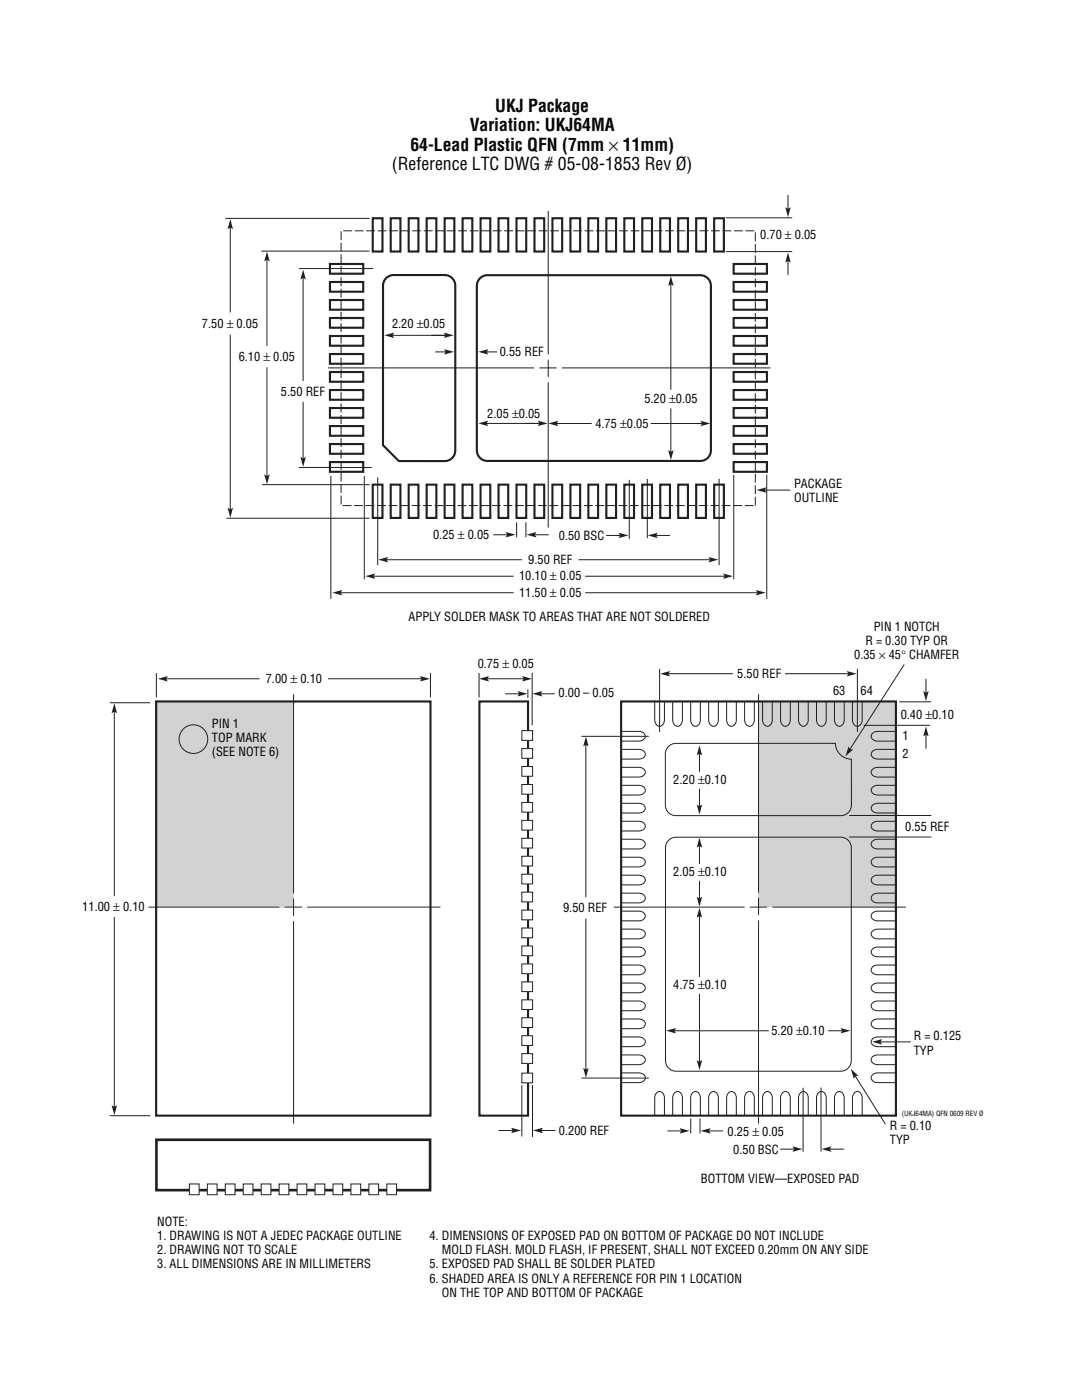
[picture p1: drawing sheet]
<svg xmlns="http://www.w3.org/2000/svg" width="216mm" height="279mm" viewBox="0 0 216 279" stroke-linecap="round" stroke-linejoin="round" font-family="sans-serif">
<path d="M31.2 227.5h54.6v10h-54.6z" fill="none" stroke="#231f20" stroke-width=".53"/>
<g fill="#d1d2d4">
<path d="M31.2 140h27.4v41h-27.4z"/>
<path d="M151.4 140h27.3l.1 41h-27.4z"/>
</g>
<path d="M123.9 140h54.9v82.6h-54.9z" fill="none" stroke="#231f20" stroke-width=".42"/>
<g fill="none" stroke="#231f20" stroke-width=".2">
<path d="M31.2 134.3v4.9M33.1 135.5h18.7M85.9 134.3v4.9M95.6 134.3v4.9M106.2 134.3v10.5"/>
<circle cx="38.6" cy="147.5" r="2.86"/>
</g>
<path d="M31.5 135.5l2-.6-.3 .6 .3 .5z" fill="#231f20"/>
<path d="M65.4 135.5h19" fill="none" stroke="#231f20" stroke-width=".2"/>
<path d="M83.8 134.9l2 .6-2 .5 .3-.5z" fill="#231f20"/>
<path d="M95.7 140h9.7v82.6h-9.7z" fill="none" stroke="#231f20" stroke-width=".42"/>
<g fill="none" stroke="#231f20" stroke-width=".2">
<path d="M116 146.9h13.5M123.9 146h3.6a1.01 1.01 0 0 1 1.3 .9 1.01 1.01 0 0 1-1.3 1h-3.6M123.9 156.7h3.6a1.01 1.01 0 0 1 1.3 1 1.01 1.01 0 0 1-1.3 1h-3.6M123.9 149.6h3.6a1.01 1.01 0 0 1 1.3 .9 1.01 1.01 0 0 1-1.3 1h-3.6M123.9 153.1h3.6a1.01 1.01 0 0 1 1.3 1 1.01 1.01 0 0 1-1.3 1h-3.6M130.6 140.1v3.6a1.01 1.01 0 0 0 1 1.2 1.01 1.01 0 0 0 1-1.2v-3.6M134.2 140.1v3.6a1.01 1.01 0 0 0 1 1.2 1.01 1.01 0 0 0 1-1.2v-3.6M137.8 140.1v3.6a1.01 1.01 0 0 0 1 1.2 1.01 1.01 0 0 0 1-1.2v-3.6M141.4 140.1v3.6a1.01 1.01 0 0 0 1 1.2 1.01 1.01 0 0 0 .9-1.2v-3.6M145 140.1v3.6a1.01 1.01 0 0 0 1 1.2 1.01 1.01 0 0 0 .9-1.2v-3.6M148.6 140.1v3.6a1.01 1.01 0 0 0 .9 1.2 1.01 1.01 0 0 0 1-1.2v-3.6M152.2 140.1v3.6a1.01 1.01 0 0 0 .9 1.2 1.01 1.01 0 0 0 1-1.2v-3.6"/>
<path d="M155.7 140.1v3.6a1.01 1.01 0 0 0 1 1.2 1.01 1.01 0 0 0 1-1.2v-3.6M159.3 140.1v3.6a1.01 1.01 0 0 0 1 1.2 1.01 1.01 0 0 0 1-1.2v-3.6M162.9 140.1v3.6a1.01 1.01 0 0 0 1 1.2 1.01 1.01 0 0 0 1-1.2v-3.6M166.5 140.1v3.6a1.01 1.01 0 0 0 1 1.2 1.01 1.01 0 0 0 1-1.2v-3.6M170.1 140.1v3.6a1.01 1.01 0 0 0 1 1.2 1.01 1.01 0 0 0 .9-1.2v-3.6M178.7 146h-3.6a1.01 1.01 0 0 0-1.3 .9 1.01 1.01 0 0 0 1.3 1h3.6M178.7 156.7h-3.6a1.01 1.01 0 0 0-1.3 1 1.01 1.01 0 0 0 1.3 1h3.6M178.7 149.6h-3.6a1.01 1.01 0 0 0-1.3 .9 1.01 1.01 0 0 0 1.3 1h3.6M178.7 153.1h-3.6a1.01 1.01 0 0 0-1.3 1 1.01 1.01 0 0 0 1.3 1h3.6M123.9 178.2h3.6a1.01 1.01 0 0 1 1.3 1 1.01 1.01 0 0 1-1.3 1h-3.6M123.9 174.7h3.6a1.01 1.01 0 0 1 1.3 .9 1.01 1.01 0 0 1-1.3 1h-3.6M123.9 171.1h3.6a1.01 1.01 0 0 1 1.3 .9 1.01 1.01 0 0 1-1.3 1h-3.6"/>
<path d="M123.9 167.5h3.6a1.01 1.01 0 0 1 1.3 1 1.01 1.01 0 0 1-1.3 .9h-3.6M123.9 163.9h3.6a1.01 1.01 0 0 1 1.3 1 1.01 1.01 0 0 1-1.3 .9h-3.6M123.9 160.3h3.6a1.01 1.01 0 0 1 1.3 1 1.01 1.01 0 0 1-1.3 1h-3.6M178.7 178.2h-3.6a1.01 1.01 0 0 0-1.3 1 1.01 1.01 0 0 0 1.3 1h3.6M178.7 174.7h-3.6a1.01 1.01 0 0 0-1.3 .9 1.01 1.01 0 0 0 1.3 1h3.6M178.7 171.1h-3.6a1.01 1.01 0 0 0-1.3 .9 1.01 1.01 0 0 0 1.3 1h3.6M178.7 167.5h-3.6a1.01 1.01 0 0 0-1.3 1 1.01 1.01 0 0 0 1.3 .9h3.6M178.7 163.9h-3.6a1.01 1.01 0 0 0-1.3 1 1.01 1.01 0 0 0 1.3 .9h3.6M178.7 160.3h-3.6a1.01 1.01 0 0 0-1.3 1 1.01 1.01 0 0 0 1.3 1h3.6M116.9 183.3v30.4M123.9 192.6h3.6a1.01 1.01 0 0 1 1.3 1 1.01 1.01 0 0 1-1.3 .9h-3.6M123.9 196.2h3.6a1.01 1.01 0 0 1 1.3 1 1.01 1.01 0 0 1-1.3 .9h-3.6"/>
<path d="M123.9 199.8h3.6a1.01 1.01 0 0 1 1.3 .9 1.01 1.01 0 0 1-1.3 1h-3.6M123.9 189h3.6a1.01 1.01 0 0 1 1.3 1 1.01 1.01 0 0 1-1.3 1h-3.6M123.9 185.4h3.6a1.01 1.01 0 0 1 1.3 1 1.01 1.01 0 0 1-1.3 1h-3.6M123.9 181.8h3.6a1.01 1.01 0 0 1 1.3 1 1.01 1.01 0 0 1-1.3 1h-3.6M178.7 192.6h-3.6a1.01 1.01 0 0 0-1.3 1 1.01 1.01 0 0 0 1.3 .9h3.6M178.7 196.2h-3.6a1.01 1.01 0 0 0-1.3 1 1.01 1.01 0 0 0 1.3 .9h3.6M178.7 199.8h-3.6a1.01 1.01 0 0 0-1.3 .9 1.01 1.01 0 0 0 1.3 1h3.6M178.7 189h-3.6a1.01 1.01 0 0 0-1.3 1 1.01 1.01 0 0 0 1.3 1h3.6M178.7 185.4h-3.6a1.01 1.01 0 0 0-1.3 1 1.01 1.01 0 0 0 1.3 1h3.6M178.7 181.8h-3.6a1.01 1.01 0 0 0-1.3 1 1.01 1.01 0 0 0 1.3 1h3.6M116 215.2h13.5M123.9 203.4h3.6a1.01 1.01 0 0 1 1.3 .9 1.01 1.01 0 0 1-1.3 1h-3.6"/>
<path d="M123.9 206.9h3.6a1.01 1.01 0 0 1 1.3 1 1.01 1.01 0 0 1-1.3 1h-3.6M123.9 210.5h3.6a1.01 1.01 0 0 1 1.3 1 1.01 1.01 0 0 1-1.3 1h-3.6M123.9 214.1h3.6a1.01 1.01 0 0 1 1.3 1 1.01 1.01 0 0 1-1.3 1h-3.6M178.7 203.4h-3.6a1.01 1.01 0 0 0-1.3 .9 1.01 1.01 0 0 0 1.3 1h3.6M178.7 206.9h-3.6a1.01 1.01 0 0 0-1.3 1 1.01 1.01 0 0 0 1.3 1h3.6M178.7 210.5h-3.6a1.01 1.01 0 0 0-1.3 1 1.01 1.01 0 0 0 1.3 1h3.6M178.7 214.1h-3.6a1.01 1.01 0 0 0-1.3 1 1.01 1.01 0 0 0 1.3 1h3.6M130.6 222.7v-3.6a1.01 1.01 0 0 1 1-1.3 1.01 1.01 0 0 1 1 1.3v3.6M134.2 222.7v-3.6a1.01 1.01 0 0 1 1-1.3 1.01 1.01 0 0 1 1 1.3v3.6M137.8 222.7v-3.6a1.01 1.01 0 0 1 1-1.3 1.01 1.01 0 0 1 1 1.3v3.6M141.4 222.7v-3.6a1.01 1.01 0 0 1 1-1.3 1.01 1.01 0 0 1 .9 1.3v3.6M145 222.7v-3.6a1.01 1.01 0 0 1 1-1.3 1.01 1.01 0 0 1 .9 1.3v3.6"/>
<path d="M148.6 222.7v-3.6a1.01 1.01 0 0 1 .9-1.3 1.01 1.01 0 0 1 1 1.3v3.6M152.2 222.7v-3.6a1.01 1.01 0 0 1 .9-1.3 1.01 1.01 0 0 1 1 1.3v3.6M155.7 222.7v-3.6a1.01 1.01 0 0 1 1-1.3 1.01 1.01 0 0 1 1 1.3v3.6M159.3 222.7v-3.6a1.01 1.01 0 0 1 1-1.3 1.01 1.01 0 0 1 1 1.3v3.6M162.9 222.7v-3.6a1.01 1.01 0 0 1 1-1.3 1.01 1.01 0 0 1 1 1.3v3.6M166.5 222.7v-3.6a1.01 1.01 0 0 1 1-1.3 1.01 1.01 0 0 1 1 1.3v3.6M170.1 222.7v-3.6a1.01 1.01 0 0 1 1-1.3 1.01 1.01 0 0 1 .9 1.3v3.6"/>
</g>
<path d="M116.4 213.1l.5 .3 .6-.3-.6 2z" fill="#231f20"/>
<path d="M116.9 148.4v30.7" fill="none" stroke="#231f20" stroke-width=".2"/>
<path d="M116.9 147l.6 2-.6-.4-.5 .4z" fill="#231f20"/>
<path d="M21.9 140.2h8.1M22.8 183v38.2M21.9 222.7h8.1" fill="none" stroke="#231f20" stroke-width=".2"/>
<path d="M22.3 220.6l.5 .3 .6-.3-.6 2z" fill="#231f20"/>
<path d="M22.8 141.8v37" fill="none" stroke="#231f20" stroke-width=".2"/>
<path d="M22.8 140.4l.6 1.9-.6-.3-.5 .3z" fill="#231f20"/>
<path d="M160.2 217.1v12.7M163.8 217v12.8M155.7 229.3h3" fill="none" stroke="#231f20" stroke-width=".2"/>
<path d="M158.1 228.8l2 .5-2 .6 .4-.6z" fill="#231f20"/>
<path d="M165.3 229.3h3.1" fill="none" stroke="#231f20" stroke-width=".2"/>
<path d="M163.9 229.3l2-.5-.3 .5 .3 .6z" fill="#231f20"/>
<path d="M133.2 225.7h3" fill="none" stroke="#231f20" stroke-width=".2"/>
<path d="M135.6 225.2l2 .5-2 .5 .4-.5z" fill="#231f20"/>
<path d="M141.2 225.7h3.1" fill="none" stroke="#231f20" stroke-width=".2"/>
<path d="M139.8 225.7l2-.5-.3 .5 .3 .5z" fill="#231f20"/>
<path d="M165.3 205.7h3" fill="none" stroke="#231f20" stroke-width=".2"/>
<path d="M167.7 205.2l2 .5-2 .5 .3-.5z" fill="#231f20"/>
<path d="M134.3 205.7h19.1" fill="none" stroke="#231f20" stroke-width=".2"/>
<path d="M132.9 205.7l2-.5-.3 .5 .3 .5z" fill="#231f20"/>
<path d="M175.4 207.9h6.3" fill="none" stroke="#231f20" stroke-width=".2"/>
<path d="M174 207.9l2-.5-.3 .5 .3 .6z" fill="#231f20"/>
<path d="M104.1 216.5v10.3M106.3 216.5v10.4M99.5 225.6h3.1M137.8 223.2v3M139.7 223.2v3" fill="none" stroke="#231f20" stroke-width=".2"/>
<path d="M102 225.1l2 .5-2 .6 .3-.6z" fill="#231f20"/>
<path d="M107.7 225.6h3.1" fill="none" stroke="#231f20" stroke-width=".2"/>
<path d="M106.4 225.6l1.9-.5-.3 .5 .3 .6z" fill="#231f20"/>
<path d="M100.8 138.5h3.1" fill="none" stroke="#231f20" stroke-width=".2"/>
<path d="M103.3 137.9l2 .6-2 .5 .3-.5z" fill="#231f20"/>
<path d="M107.6 138.5h3.1" fill="none" stroke="#231f20" stroke-width=".2"/>
<path d="M106.2 138.5l2-.6-.3 .6 .3 .5z" fill="#231f20"/>
<path d="M104.1 178h2.2v2h-2.2z" fill="#fff"/>
<path d="M104.1 178h2.2v2h-2.2z" fill="none" stroke="#231f20" stroke-width=".2"/>
<path d="M104.1 181.6h2.2v2h-2.2z" fill="#fff"/>
<path d="M104.1 181.6h2.2v2h-2.2z" fill="none" stroke="#231f20" stroke-width=".2"/>
<path d="M104.1 185.2h2.2v2h-2.2z" fill="#fff"/>
<path d="M104.1 185.2h2.2v2h-2.2z" fill="none" stroke="#231f20" stroke-width=".2"/>
<path d="M104.1 188.8h2.2v1.9h-2.2z" fill="#fff"/>
<path d="M104.1 188.8h2.2v1.9h-2.2z" fill="none" stroke="#231f20" stroke-width=".2"/>
<path d="M104.1 192.4h2.2v1.9h-2.2z" fill="#fff"/>
<path d="M104.1 192.4h2.2v1.9h-2.2z" fill="none" stroke="#231f20" stroke-width=".2"/>
<path d="M104.1 206.7h2.2v1.9h-2.2z" fill="#fff"/>
<path d="M104.1 206.7h2.2v1.9h-2.2z" fill="none" stroke="#231f20" stroke-width=".2"/>
<path d="M104.1 210.3h2.2v1.9h-2.2z" fill="#fff"/>
<path d="M104.1 210.3h2.2v1.9h-2.2z" fill="none" stroke="#231f20" stroke-width=".2"/>
<path d="M104.1 214.2h2.2v1.9h-2.2z" fill="#fff"/>
<path d="M104.1 214.2h2.2v1.9h-2.2z" fill="none" stroke="#231f20" stroke-width=".2"/>
<path d="M104.1 196h2.2v1.9h-2.2z" fill="#fff"/>
<path d="M104.1 196h2.2v1.9h-2.2z" fill="none" stroke="#231f20" stroke-width=".2"/>
<path d="M104.1 199.5h2.2v2h-2.2z" fill="#fff"/>
<path d="M104.1 199.5h2.2v2h-2.2z" fill="none" stroke="#231f20" stroke-width=".2"/>
<path d="M104.1 203.1h2.2v2h-2.2z" fill="#fff"/>
<path d="M104.1 203.1h2.2v2h-2.2z" fill="none" stroke="#231f20" stroke-width=".2"/>
<path d="M104.1 145.8h2.2v2h-2.2z" fill="#fff"/>
<path d="M104.1 145.8h2.2v2h-2.2z" fill="none" stroke="#231f20" stroke-width=".2"/>
<path d="M104.1 153h2.2v1.9h-2.2z" fill="#fff"/>
<path d="M104.1 153h2.2v1.9h-2.2z" fill="none" stroke="#231f20" stroke-width=".2"/>
<path d="M104.1 149.4h2.2v1.9h-2.2z" fill="#fff"/>
<path d="M104.1 149.4h2.2v1.9h-2.2z" fill="none" stroke="#231f20" stroke-width=".2"/>
<path d="M104.1 156.6h2.2v1.9h-2.2z" fill="#fff"/>
<path d="M104.1 156.6h2.2v1.9h-2.2z" fill="none" stroke="#231f20" stroke-width=".2"/>
<path d="M104.1 160.1h2.2v2h-2.2z" fill="#fff"/>
<path d="M104.1 160.1h2.2v2h-2.2z" fill="none" stroke="#231f20" stroke-width=".2"/>
<path d="M104.1 163.7h2.2v2h-2.2z" fill="#fff"/>
<path d="M104.1 163.7h2.2v2h-2.2z" fill="none" stroke="#231f20" stroke-width=".2"/>
<path d="M104.1 167.3h2.2v1.9h-2.2z" fill="#fff"/>
<path d="M104.1 167.3h2.2v1.9h-2.2z" fill="none" stroke="#231f20" stroke-width=".2"/>
<path d="M104.1 170.9h2.2v1.9h-2.2z" fill="#fff"/>
<path d="M104.1 170.9h2.2v1.9h-2.2z" fill="none" stroke="#231f20" stroke-width=".2"/>
<path d="M104.1 174.5h2.2v1.9h-2.2z" fill="#fff"/>
<path d="M104.1 174.5h2.2v1.9h-2.2z" fill="none" stroke="#231f20" stroke-width=".2"/>
<path d="M70 236.3h2v2.1h-2z" fill="#fff"/>
<path d="M70 236.3h2v2.1h-2z" fill="none" stroke="#231f20" stroke-width=".2"/>
<path d="M66.4 236.3h2v2.1h-2z" fill="#fff"/>
<path d="M66.4 236.3h2v2.1h-2z" fill="none" stroke="#231f20" stroke-width=".2"/>
<path d="M62.9 236.3h1.9v2.1h-1.9z" fill="#fff"/>
<path d="M62.9 236.3h1.9v2.1h-1.9z" fill="none" stroke="#231f20" stroke-width=".2"/>
<path d="M59.3 236.3h1.9v2.1h-1.9z" fill="#fff"/>
<path d="M59.3 236.3h1.9v2.1h-1.9z" fill="none" stroke="#231f20" stroke-width=".2"/>
<path d="M55.7 236.3h1.9v2.1h-1.9z" fill="#fff"/>
<path d="M55.7 236.3h1.9v2.1h-1.9z" fill="none" stroke="#231f20" stroke-width=".2"/>
<path d="M41.4 236.3h1.9v2.1h-1.9z" fill="#fff"/>
<path d="M41.4 236.3h1.9v2.1h-1.9z" fill="none" stroke="#231f20" stroke-width=".2"/>
<path d="M37.8 236.3h1.9v2.1h-1.9z" fill="#fff"/>
<path d="M37.8 236.3h1.9v2.1h-1.9z" fill="none" stroke="#231f20" stroke-width=".2"/>
<path d="M52.1 236.3h2v2.1h-2z" fill="#fff"/>
<path d="M52.1 236.3h2v2.1h-2z" fill="none" stroke="#231f20" stroke-width=".2"/>
<path d="M48.5 236.3h2v2.1h-2z" fill="#fff"/>
<path d="M48.5 236.3h2v2.1h-2z" fill="none" stroke="#231f20" stroke-width=".2"/>
<path d="M45 236.3h1.9v2.1h-1.9z" fill="#fff"/>
<path d="M45 236.3h1.9v2.1h-1.9z" fill="none" stroke="#231f20" stroke-width=".2"/>
<path d="M77.2 236.3h1.9v2.1h-1.9z" fill="#fff"/>
<path d="M77.2 236.3h1.9v2.1h-1.9z" fill="none" stroke="#231f20" stroke-width=".2"/>
<path d="M73.6 236.3h1.9v2.1h-1.9z" fill="#fff"/>
<path d="M73.6 236.3h1.9v2.1h-1.9z" fill="none" stroke="#231f20" stroke-width=".2"/>
<path d="M95.6 135.5l2-.6-.3 .6 .3 .5z" fill="#231f20"/>
<path d="M97 135.5h7.8" fill="none" stroke="#231f20" stroke-width=".2"/>
<g fill="#231f20">
<path d="M104.2 134.9l2 .6-2 .5 .3-.5z"/>
<path d="M131.7 134.5l2-.6-.3 .6 .3 .5z"/>
</g>
<path d="M133.2 134.4h36.4" fill="none" stroke="#231f20" stroke-width=".2"/>
<path d="M169 133.9l2 .6-2 .5 .3-.5z" fill="#231f20"/>
<path d="M105.3 137.6v1.7M131.6 133.5v12.6" fill="none" stroke="#231f20" stroke-width=".2"/>
<path d="M146.4 133.5h10.2v2h-10.2z" fill="#fff"/>
<path d="M184.8 146.4v3" fill="none" stroke="#231f20" stroke-width=".2"/>
<path d="M184.8 145l.5 2-.5-.4-.6 .4z" fill="#231f20"/>
<path d="M184.8 135.5v3" fill="none" stroke="#231f20" stroke-width=".2"/>
<path d="M184.2 137.9l.6 .4 .5-.4-.5 2z" fill="#231f20"/>
<path d="M139.6 150.2v3.8" fill="none" stroke="#231f20" stroke-width=".2"/>
<path d="M139.6 148.8l.5 1.9-.5-.3-.6 .3z" fill="#231f20"/>
<path d="M139.6 157.4v3.8" fill="none" stroke="#231f20" stroke-width=".2"/>
<path d="M139 160.6l.6 .3 .5-.3-.5 2z" fill="#231f20"/>
<path d="M139.6 168.6v3.8" fill="none" stroke="#231f20" stroke-width=".2"/>
<path d="M139.6 167.2l.5 1.9-.5-.3-.6 .3z" fill="#231f20"/>
<path d="M139.6 175.8v3.8" fill="none" stroke="#231f20" stroke-width=".2"/>
<path d="M139 179l.6 .3 .5-.3-.5 2z" fill="#231f20"/>
<path d="M139.6 182.6v12.4" fill="none" stroke="#231f20" stroke-width=".2"/>
<path d="M139.6 181.2l.5 1.9-.5-.3-.6 .3z" fill="#231f20"/>
<path d="M139.6 198.3v13.9" fill="none" stroke="#231f20" stroke-width=".2"/>
<path d="M139 211.6l.6 .3 .5-.3-.5 2z" fill="#231f20"/>
<path d="M172.3 144.8h13.3M179.4 140.1h6.4" fill="none" stroke="#231f20" stroke-width=".2"/>
<path d="M117.4 43.6h1.9v6.6h-1.9z" fill="#fff"/>
<path d="M117.4 43.6h1.9v6.6h-1.9z" fill="none" stroke="#231f20" stroke-width=".42"/>
<path d="M113.8 43.6h2v6.6h-2z" fill="#fff"/>
<path d="M113.8 43.6h2v6.6h-2z" fill="none" stroke="#231f20" stroke-width=".42"/>
<path d="M110.2 43.6h2v6.6h-2z" fill="#fff"/>
<path d="M110.2 43.6h2v6.6h-2z" fill="none" stroke="#231f20" stroke-width=".42"/>
<path d="M106.6 43.6h2v6.6h-2z" fill="#fff"/>
<path d="M106.6 43.6h2v6.6h-2z" fill="none" stroke="#231f20" stroke-width=".42"/>
<path d="M103.1 43.6h1.9v6.6h-1.9z" fill="#fff"/>
<path d="M103.1 43.6h1.9v6.6h-1.9z" fill="none" stroke="#231f20" stroke-width=".42"/>
<path d="M99.5 43.6h1.9v6.6h-1.9z" fill="#fff"/>
<path d="M99.5 43.6h1.9v6.6h-1.9z" fill="none" stroke="#231f20" stroke-width=".42"/>
<path d="M95.9 43.6h1.9v6.6h-1.9z" fill="#fff"/>
<path d="M95.9 43.6h1.9v6.6h-1.9z" fill="none" stroke="#231f20" stroke-width=".42"/>
<path d="M92.3 43.6h1.9v6.6h-1.9z" fill="#fff"/>
<path d="M92.3 43.6h1.9v6.6h-1.9z" fill="none" stroke="#231f20" stroke-width=".42"/>
<path d="M88.7 43.6h2v6.6h-2z" fill="#fff"/>
<path d="M88.7 43.6h2v6.6h-2z" fill="none" stroke="#231f20" stroke-width=".42"/>
<path d="M81.5 43.6h2v6.6h-2z" fill="#fff"/>
<path d="M81.5 43.6h2v6.6h-2z" fill="none" stroke="#231f20" stroke-width=".42"/>
<path d="M74.4 43.6h1.9v6.6h-1.9z" fill="#fff"/>
<path d="M74.4 43.6h1.9v6.6h-1.9z" fill="none" stroke="#231f20" stroke-width=".42"/>
<path d="M85.1 43.6h2v6.6h-2z" fill="#fff"/>
<path d="M85.1 43.6h2v6.6h-2z" fill="none" stroke="#231f20" stroke-width=".42"/>
<path d="M78 43.6h1.9v6.6h-1.9z" fill="#fff"/>
<path d="M78 43.6h1.9v6.6h-1.9z" fill="none" stroke="#231f20" stroke-width=".42"/>
<path d="M138.9 43.6h2v6.6h-2z" fill="#fff"/>
<path d="M138.9 43.6h2v6.6h-2z" fill="none" stroke="#231f20" stroke-width=".42"/>
<path d="M142.5 43.6h1.9v6.6h-1.9z" fill="#fff"/>
<path d="M142.5 43.6h1.9v6.6h-1.9z" fill="none" stroke="#231f20" stroke-width=".42"/>
<path d="M135.3 43.6h2v6.6h-2z" fill="#fff"/>
<path d="M135.3 43.6h2v6.6h-2z" fill="none" stroke="#231f20" stroke-width=".42"/>
<path d="M131.7 43.6h2v6.6h-2z" fill="#fff"/>
<path d="M131.7 43.6h2v6.6h-2z" fill="none" stroke="#231f20" stroke-width=".42"/>
<path d="M128.2 43.6h1.9v6.6h-1.9z" fill="#fff"/>
<path d="M128.2 43.6h1.9v6.6h-1.9z" fill="none" stroke="#231f20" stroke-width=".42"/>
<path d="M124.6 43.6h1.9v6.6h-1.9z" fill="#fff"/>
<path d="M124.6 43.6h1.9v6.6h-1.9z" fill="none" stroke="#231f20" stroke-width=".42"/>
<path d="M121 43.6h1.9v6.6h-1.9z" fill="#fff"/>
<path d="M121 43.6h1.9v6.6h-1.9z" fill="none" stroke="#231f20" stroke-width=".42"/>
<path d="M117.4 96.7h1.9v6.7h-1.9z" fill="#fff"/>
<path d="M117.4 96.7h1.9v6.7h-1.9z" fill="none" stroke="#231f20" stroke-width=".42"/>
<path d="M113.8 96.7h2v6.7h-2z" fill="#fff"/>
<path d="M113.8 96.7h2v6.7h-2z" fill="none" stroke="#231f20" stroke-width=".42"/>
<path d="M110.2 96.7h2v6.7h-2z" fill="#fff"/>
<path d="M110.2 96.7h2v6.7h-2z" fill="none" stroke="#231f20" stroke-width=".42"/>
<path d="M106.6 96.7h2v6.7h-2z" fill="#fff"/>
<path d="M106.6 96.7h2v6.7h-2z" fill="none" stroke="#231f20" stroke-width=".42"/>
<path d="M103.1 96.7h1.9v6.7h-1.9z" fill="#fff"/>
<path d="M103.1 96.7h1.9v6.7h-1.9z" fill="none" stroke="#231f20" stroke-width=".42"/>
<path d="M99.5 96.7h1.9v6.7h-1.9z" fill="#fff"/>
<path d="M99.5 96.7h1.9v6.7h-1.9z" fill="none" stroke="#231f20" stroke-width=".42"/>
<path d="M95.9 96.7h1.9v6.7h-1.9z" fill="#fff"/>
<path d="M95.9 96.7h1.9v6.7h-1.9z" fill="none" stroke="#231f20" stroke-width=".42"/>
<path d="M92.3 96.7h1.9v6.7h-1.9z" fill="#fff"/>
<path d="M92.3 96.7h1.9v6.7h-1.9z" fill="none" stroke="#231f20" stroke-width=".42"/>
<path d="M88.7 96.7h2v6.7h-2z" fill="#fff"/>
<path d="M88.7 96.7h2v6.7h-2z" fill="none" stroke="#231f20" stroke-width=".42"/>
<path d="M81.5 96.7h2v6.7h-2z" fill="#fff"/>
<path d="M81.5 96.7h2v6.7h-2z" fill="none" stroke="#231f20" stroke-width=".42"/>
<path d="M74.4 96.7h1.9v6.7h-1.9z" fill="#fff"/>
<path d="M74.4 96.7h1.9v6.7h-1.9z" fill="none" stroke="#231f20" stroke-width=".42"/>
<path d="M85.1 96.7h2v6.7h-2z" fill="#fff"/>
<path d="M85.1 96.7h2v6.7h-2z" fill="none" stroke="#231f20" stroke-width=".42"/>
<path d="M78 96.7h1.9v6.7h-1.9z" fill="#fff"/>
<path d="M78 96.7h1.9v6.7h-1.9z" fill="none" stroke="#231f20" stroke-width=".42"/>
<path d="M138.9 96.7h2v6.7h-2z" fill="#fff"/>
<path d="M138.9 96.7h2v6.7h-2z" fill="none" stroke="#231f20" stroke-width=".42"/>
<path d="M142.5 96.7h1.9v6.7h-1.9z" fill="#fff"/>
<path d="M142.5 96.7h1.9v6.7h-1.9z" fill="none" stroke="#231f20" stroke-width=".42"/>
<path d="M135.3 96.7h2v6.7h-2z" fill="#fff"/>
<path d="M135.3 96.7h2v6.7h-2z" fill="none" stroke="#231f20" stroke-width=".42"/>
<path d="M131.7 96.7h2v6.7h-2z" fill="#fff"/>
<path d="M131.7 96.7h2v6.7h-2z" fill="none" stroke="#231f20" stroke-width=".42"/>
<path d="M128.2 96.7h1.9v6.7h-1.9z" fill="#fff"/>
<path d="M128.2 96.7h1.9v6.7h-1.9z" fill="none" stroke="#231f20" stroke-width=".42"/>
<path d="M124.6 96.7h1.9v6.7h-1.9z" fill="#fff"/>
<path d="M124.6 96.7h1.9v6.7h-1.9z" fill="none" stroke="#231f20" stroke-width=".42"/>
<path d="M121 96.7h1.9v6.7h-1.9z" fill="#fff"/>
<path d="M121 96.7h1.9v6.7h-1.9z" fill="none" stroke="#231f20" stroke-width=".42"/>
<path d="M146.4 74.2h6.6v2h-6.6z" fill="#fff"/>
<path d="M146.4 74.2h6.6v2h-6.6z" fill="none" stroke="#231f20" stroke-width=".42"/>
<path d="M146.4 70.7h6.6v1.9h-6.6z" fill="#fff"/>
<path d="M146.4 70.7h6.6v1.9h-6.6z" fill="none" stroke="#231f20" stroke-width=".42"/>
<path d="M146.4 67.1h6.6v1.9h-6.6z" fill="#fff"/>
<path d="M146.4 67.1h6.6v1.9h-6.6z" fill="none" stroke="#231f20" stroke-width=".42"/>
<path d="M146.4 63.5h6.6v1.9h-6.6z" fill="#fff"/>
<path d="M146.4 63.5h6.6v1.9h-6.6z" fill="none" stroke="#231f20" stroke-width=".42"/>
<path d="M146.4 56.3h6.6v1.9h-6.6z" fill="#fff"/>
<path d="M146.4 56.3h6.6v1.9h-6.6z" fill="none" stroke="#231f20" stroke-width=".42"/>
<path d="M146.4 59.9h6.6v1.9h-6.6z" fill="#fff"/>
<path d="M146.4 59.9h6.6v1.9h-6.6z" fill="none" stroke="#231f20" stroke-width=".42"/>
<path d="M146.4 52.7h6.6v1.9h-6.6z" fill="#fff"/>
<path d="M146.4 52.7h6.6v1.9h-6.6z" fill="none" stroke="#231f20" stroke-width=".42"/>
<path d="M146.4 81.4h6.6v2h-6.6z" fill="#fff"/>
<path d="M146.4 81.4h6.6v2h-6.6z" fill="none" stroke="#231f20" stroke-width=".42"/>
<path d="M146.4 85h6.6v2h-6.6z" fill="#fff"/>
<path d="M146.4 85h6.6v2h-6.6z" fill="none" stroke="#231f20" stroke-width=".42"/>
<path d="M146.4 88.6h6.6v2h-6.6z" fill="#fff"/>
<path d="M146.4 88.6h6.6v2h-6.6z" fill="none" stroke="#231f20" stroke-width=".42"/>
<path d="M146.4 92.2h6.6v2h-6.6z" fill="#fff"/>
<path d="M146.4 92.2h6.6v2h-6.6z" fill="none" stroke="#231f20" stroke-width=".42"/>
<path d="M146.4 77.8h6.6v2h-6.6z" fill="#fff"/>
<path d="M146.4 77.8h6.6v2h-6.6z" fill="none" stroke="#231f20" stroke-width=".42"/>
<path d="M65.8 74.2h6.7v2h-6.7z" fill="#fff"/>
<path d="M65.8 74.2h6.7v2h-6.7z" fill="none" stroke="#231f20" stroke-width=".42"/>
<path d="M65.8 70.7h6.7v1.9h-6.7z" fill="#fff"/>
<path d="M65.8 70.7h6.7v1.9h-6.7z" fill="none" stroke="#231f20" stroke-width=".42"/>
<path d="M65.8 67.1h6.7v1.9h-6.7z" fill="#fff"/>
<path d="M65.8 67.1h6.7v1.9h-6.7z" fill="none" stroke="#231f20" stroke-width=".42"/>
<path d="M65.8 63.5h6.7v1.9h-6.7z" fill="#fff"/>
<path d="M65.8 63.5h6.7v1.9h-6.7z" fill="none" stroke="#231f20" stroke-width=".42"/>
<path d="M65.8 56.3h6.7v1.9h-6.7z" fill="#fff"/>
<path d="M65.8 56.3h6.7v1.9h-6.7z" fill="none" stroke="#231f20" stroke-width=".42"/>
<path d="M65.8 59.9h6.7v1.9h-6.7z" fill="#fff"/>
<path d="M65.8 59.9h6.7v1.9h-6.7z" fill="none" stroke="#231f20" stroke-width=".42"/>
<path d="M65.8 52.7h6.7v1.9h-6.7z" fill="#fff"/>
<path d="M65.8 52.7h6.7v1.9h-6.7z" fill="none" stroke="#231f20" stroke-width=".42"/>
<path d="M65.8 81.4h6.7v2h-6.7z" fill="#fff"/>
<path d="M65.8 81.4h6.7v2h-6.7z" fill="none" stroke="#231f20" stroke-width=".42"/>
<path d="M65.8 85h6.7v2h-6.7z" fill="#fff"/>
<path d="M65.8 85h6.7v2h-6.7z" fill="none" stroke="#231f20" stroke-width=".42"/>
<path d="M65.8 88.6h6.7v2h-6.7z" fill="#fff"/>
<path d="M65.8 88.6h6.7v2h-6.7z" fill="none" stroke="#231f20" stroke-width=".42"/>
<path d="M65.8 92.2h6.7v2h-6.7z" fill="#fff"/>
<path d="M65.8 92.2h6.7v2h-6.7z" fill="none" stroke="#231f20" stroke-width=".42"/>
<path d="M65.8 77.8h6.7v2h-6.7z" fill="#fff"/>
<path d="M65.8 77.8h6.7v2h-6.7z" fill="none" stroke="#231f20" stroke-width=".42"/>
<path d="M157.2 51.8v3.1" fill="none" stroke="#231f20" stroke-width=".2"/>
<path d="M157.2 50.4l.6 2-.6-.3-.5 .3z" fill="#231f20"/>
<path d="M157.2 38.9v3.1" fill="none" stroke="#231f20" stroke-width=".2"/>
<path d="M156.7 41.4l.5 .3 .6-.3-.6 1.9z" fill="#231f20"/>
<path d="M60.5 55.2v20.8" fill="none" stroke="#231f20" stroke-width=".2"/>
<path d="M60.5 53.8l.5 2-.5-.3-.6 .3z" fill="#231f20"/>
<path d="M60.5 80.2v11.6" fill="none" stroke="#231f20" stroke-width=".2"/>
<path d="M59.9 91.2l.6 .3 .5-.3-.5 2z" fill="#231f20"/>
<path d="M133.9 56.5v21.3" fill="none" stroke="#231f20" stroke-width=".2"/>
<path d="M133.9 55.1l.5 2-.5-.4-.6 .4z" fill="#231f20"/>
<path d="M133.9 81.5v8.9" fill="none" stroke="#231f20" stroke-width=".2"/>
<path d="M133.3 89.8l.6 .4 .5-.4-.5 2z" fill="#231f20"/>
<path d="M53.3 51.6v17.5" fill="none" stroke="#231f20" stroke-width=".2"/>
<path d="M53.3 50.2l.5 2-.5-.4-.6 .4z" fill="#231f20"/>
<path d="M53.3 73.3v22" fill="none" stroke="#231f20" stroke-width=".2"/>
<path d="M52.7 94.7l.6 .3 .5-.3-.5 2z" fill="#231f20"/>
<path d="M45.9 45.1v17.3" fill="none" stroke="#231f20" stroke-width=".2"/>
<path d="M46 43.7l.5 2-.5-.3-.6 .3z" fill="#231f20"/>
<path d="M45.9 66.8v35.1" fill="none" stroke="#231f20" stroke-width=".2"/>
<path d="M45.4 101.3l.6 .4 .5-.4-.5 2z" fill="#231f20"/>
<path d="M144.8 43.5h13.3M144.8 50.2h13.3M125.6 95.8v11.7M129.2 95.6v11.8M121 106.9h3" fill="none" stroke="#231f20" stroke-width=".2"/>
<path d="M123.4 106.3l2 .6-2 .5 .3-.5z" fill="#231f20"/>
<path d="M130.7 106.9h3" fill="none" stroke="#231f20" stroke-width=".2"/>
<path d="M129.3 106.9l1.9-.6-.3 .6 .3 .5z" fill="#231f20"/>
<path d="M104.8 84.5h3.1" fill="none" stroke="#231f20" stroke-width=".2"/>
<path d="M107.3 84l2 .5-2 .5 .3-.5z" fill="#231f20"/>
<path d="M96.8 84.5h11.3" fill="none" stroke="#231f20" stroke-width=".2"/>
<path d="M95.4 84.5l2-.5-.3 .5 .3 .5z" fill="#231f20"/>
<path d="M86.1 66.9h3" fill="none" stroke="#231f20" stroke-width=".2"/>
<path d="M88.6 66.4l1.9 .5-1.9 .6 .3-.6z" fill="#231f20"/>
<path d="M78.1 66.9h11.2" fill="none" stroke="#231f20" stroke-width=".2"/>
<path d="M76.7 66.9l2-.5-.4 .5 .4 .6z" fill="#231f20"/>
<path d="M86.9 70.2h2.3" fill="none" stroke="#231f20" stroke-width=".2"/>
<path d="M88.6 69.7l2 .5-2 .6 .3-.6z" fill="#231f20"/>
<path d="M96.8 70.2h2.4" fill="none" stroke="#231f20" stroke-width=".2"/>
<path d="M95.4 70.2l2-.5-.3 .5 .3 .6z" fill="#231f20"/>
<path d="M129.9 84.5h10.5" fill="none" stroke="#231f20" stroke-width=".2"/>
<path d="M139.8 84l2 .5-2 .6 .3-.6z" fill="#231f20"/>
<path d="M110.8 84.5h7.3" fill="none" stroke="#231f20" stroke-width=".2"/>
<path d="M109.4 84.5l2-.5-.3 .5 .3 .6z" fill="#231f20"/>
<path d="M98.4 106.7h3.1" fill="none" stroke="#231f20" stroke-width=".2"/>
<path d="M100.9 106.2l2 .5-2 .6 .3-.6z" fill="#231f20"/>
<path d="M106.5 106.7h3" fill="none" stroke="#231f20" stroke-width=".2"/>
<path d="M105.1 106.7l1.9-.5-.3 .5 .3 .6z" fill="#231f20"/>
<path d="M152.3 97.8h5.4" fill="none" stroke="#231f20" stroke-width=".2"/>
<path d="M151 97.8l1.9-.5-.3 .5 .3 .5z" fill="#231f20"/>
<path d="M115.4 111.7h26.6" fill="none" stroke="#231f20" stroke-width=".2"/>
<path d="M141.4 111.2l2 .5-2 .5 .3-.5z" fill="#231f20"/>
<path d="M76.9 111.7h27.3" fill="none" stroke="#231f20" stroke-width=".2"/>
<path d="M75.5 111.7l2-.5-.4 .5 .4 .5z" fill="#231f20"/>
<path d="M116.8 115h28.1" fill="none" stroke="#231f20" stroke-width=".2"/>
<path d="M144.3 114.4l2 .6-2 .5 .3-.5z" fill="#231f20"/>
<path d="M74.3 115h28.2" fill="none" stroke="#231f20" stroke-width=".2"/>
<path d="M72.9 115l2-.6-.3 .6 .3 .5z" fill="#231f20"/>
<path d="M116.8 118.3h34.6" fill="none" stroke="#231f20" stroke-width=".2"/>
<path d="M150.8 117.7l2 .6-2 .5 .3-.5z" fill="#231f20"/>
<path d="M67.7 118.3h34.8" fill="none" stroke="#231f20" stroke-width=".2"/>
<path d="M66.3 118.3l2-.6-.3 .6 .3 .5z" fill="#231f20"/>
<path d="M45 43.6h28.7M52.1 50.1h21.6M52.3 96.7h21.4M66 95v24.5M72.7 95v20.6M146.4 94.8v20.8M153 94.7v24.8M45.2 103.4h28.5M103.1 104.2v3M104.9 104.2v3M180.4 132.6l-10.9 17.2" fill="none" stroke="#231f20" stroke-width=".2"/>
<path d="M169.3 149l.3 .5 .6 .1-1.5 1.3z" fill="#231f20"/>
<path d="M170.5 214.5l6.2 9.9" fill="none" stroke="#231f20" stroke-width=".2"/>
<path d="M169.8 213.3l1.5 1.4h-.6l-.3 .6z" fill="#231f20"/>
<g fill="none" stroke="#231f20" stroke-width=".2">
<path d="M59.7 53.6h14.7M109.4 42.1v63.2M65.5 73.4h88.2M59.7 93.3h14.5M75.4 95.2v17.6M143.5 95.5v17.3M58.6 138.5v85.7M151.4 138.5v85.7M171.1 133.5v12.6M133.4 149l.9-.6h.6h31.8a3.2 3.2 0 0 0 3.2 3.1v9.2a2.12 2.12 0 0 1-2.1 2.1h-32.9a2.12 2.12 0 0 1-2.1-2.1v-10.2v-.6zM133.4 167.7l.9-.5 .6-.1h32.8a2.12 2.12 0 0 1 2.2 2.1v42.5a2.12 2.12 0 0 1-2.2 2.1h-32.8a2.12 2.12 0 0 1-2.1-2.1v-42.5l.1-.6zM169.5 162.7h16.3"/>
<path d="M169.5 167h16.3M29.6 181h58.3M122.5 181h58.3"/>
</g>
<path d="M77 55.5l1-.5 .5-.1h10.2a2.12 2.12 0 0 1 2.1 2.1v32.9a2.12 2.12 0 0 1-2.1 2.1h-9.1l-3.2-3.2v-31.8l.1-.6zM95.8 55.5l.9-.5 .6-.1h42.4a2.12 2.12 0 0 1 2.2 2.1v32.9a2.12 2.12 0 0 1-2.2 2.1h-42.4a2.12 2.12 0 0 1-2.2-2.1v-32.9l.1-.5zM31.2 140h54.7v82.6h-54.7z" fill="none" stroke="#231f20" stroke-width=".42"/>
<path d="M58.5 178.8h-2.3v2.3M151.4 178.7h2.2v2.2" fill="none" stroke="#d1d2d4" stroke-width="1.1" stroke-linecap="butt"/>
<path d="M107.1 74.4v-3.2h4.5v4.5h-3.3M58.5 178.8h2.3v4.5h-4.5v-2.2M151.4 178.7h-2.3v4.5h4.5v-2.3" fill="none" stroke="#fff" stroke-width="1.1" stroke-linecap="butt"/>
<path d="M68.1 46.1h82.6v54.8h-82.6z" fill="none" stroke="#231f20" stroke-width=".2" stroke-dasharray="1.8 .5" stroke-linecap="butt"/>
<g font-size="3.5">
<text x="98.8" y="22.3">UKJ Package</text>
<text x="93.7" y="26.2">Variation: UKJ64MA</text>
<text x="78.2" y="34">(Reference LTC DWG # 05-08-1853 Rev Ø)</text>
<text x="81.9" y="30.1">64-Lead Plastic QFN (7mm × 11mm)</text>
</g>
<g font-size="2.5">
<text x="151.7" y="47.8">0.70 ± 0.05</text>
<text x="40.3" y="65.4">7.50 ± 0.05</text>
<text x="78.2" y="65.5">2.20 ±0.05</text>
<text x="99.7" y="71.1">0.55 REF</text>
<text x="47.6" y="72.1">6.10 ± 0.05</text>
<text x="56.1" y="79">5.50 REF</text>
<text x="97.2" y="83.4">2.05 ±0.05</text>
<text x="128.6" y="80.5">5.20 ±0.05</text>
<text x="118.8" y="85.5">4.75 ±0.05</text>
<text x="158.5" y="97.4">PACKAGE</text>
<text x="158.5" y="100.2">OUTLINE</text>
<text x="86.4" y="107.5">0.25 ± 0.05</text>
<text x="111.5" y="107.7">0.50 BSC</text>
<text x="105.4" y="112.5">9.50 REF</text>
<text x="103.6" y="115.8">10.10 ± 0.05</text>
<text x="103.6" y="119.1">11.50 ± 0.05</text>
<text x="81.5" y="124">APPLY SOLDER MASK TO AREAS THAT ARE NOT SOLDERED</text>
<text x="174.3" y="125.9">PIN 1 NOTCH</text>
<text x="170.4" y="131.6">0.35 × 45° CHAMFER</text>
<text x="172.7" y="128.8">R = 0.30 TYP OR</text>
<text x="53" y="136.4">7.00 ± 0.10</text>
<text x="95.3" y="133.3">0.75 ± 0.05</text>
<text x="147.1" y="135.4">5.50 REF</text>
<text x="111.4" y="139.2">0.00 – 0.05</text>
<text x="166.2" y="138.7">63</text>
<text x="171.7" y="138.7">64</text>
<text x="179.7" y="143.4">0.40 ±0.10</text>
<text x="42.3" y="145.2">PIN 1</text>
<text x="42.3" y="148.1">TOP MARK</text>
<text x="180.1" y="147.7">1</text>
<text x="42.3" y="150.9">(SEE NOTE 6)</text>
<text x="180.1" y="151.3">2</text>
<text x="134.4" y="156.5">2.20 ±0.10</text>
<text x="180.6" y="165.8">0.55 REF</text>
<text x="134.4" y="174.9">2.05 ±0.10</text>
<text x="16.4" y="181.8">11.00 ± 0.10</text>
<text x="112.4" y="182">9.50 REF</text>
<text x="134.4" y="197.5">4.75 ±0.10</text>
<text x="153.9" y="206.6">5.20 ±0.10</text>
<text x="182.3" y="207.7">R = 0.125</text>
<text x="182.3" y="210.5">TYP</text>
<text x="111.5" y="226.5">0.200 REF</text>
<text x="145.2" y="226.7">0.25 ± 0.05</text>
<text x="177.6" y="225.6">R = 0.10</text>
<text x="146.3" y="230.4">0.50 BSC</text>
<text x="177.6" y="228.4">TYP</text>
<text x="139.9" y="236.1">BOTTOM VIEW—EXPOSED PAD</text>
<text x="31.4" y="244.7">NOTE:</text>
<text x="31.4" y="247.5">1. DRAWING IS NOT A JEDEC PACKAGE OUTLINE</text>
<text x="31.4" y="250.3">2. DRAWING NOT TO SCALE</text>
<text x="85.7" y="247.5">4. DIMENSIONS OF EXPOSED PAD ON BOTTOM OF PACKAGE DO NOT INCLUDE</text>
<text x="88.2" y="250.3">MOLD FLASH. MOLD FLASH, IF PRESENT, SHALL NOT EXCEED 0.20mm ON ANY SIDE</text>
<text x="31.4" y="253.1">3. ALL DIMENSIONS ARE IN MILLIMETERS</text>
<text x="85.7" y="253.1">5. EXPOSED PAD SHALL BE SOLDER PLATED</text>
<text x="85.7" y="256">6. SHADED AREA IS ONLY A REFERENCE FOR PIN 1 LOCATION</text>
<text x="88.2" y="258.8">ON THE TOP AND BOTTOM OF PACKAGE</text>
</g>
<text font-size="1.4" x="179.9" y="222.7">(UKJ64MA) QFN 0609 REV Ø</text>
</svg>
